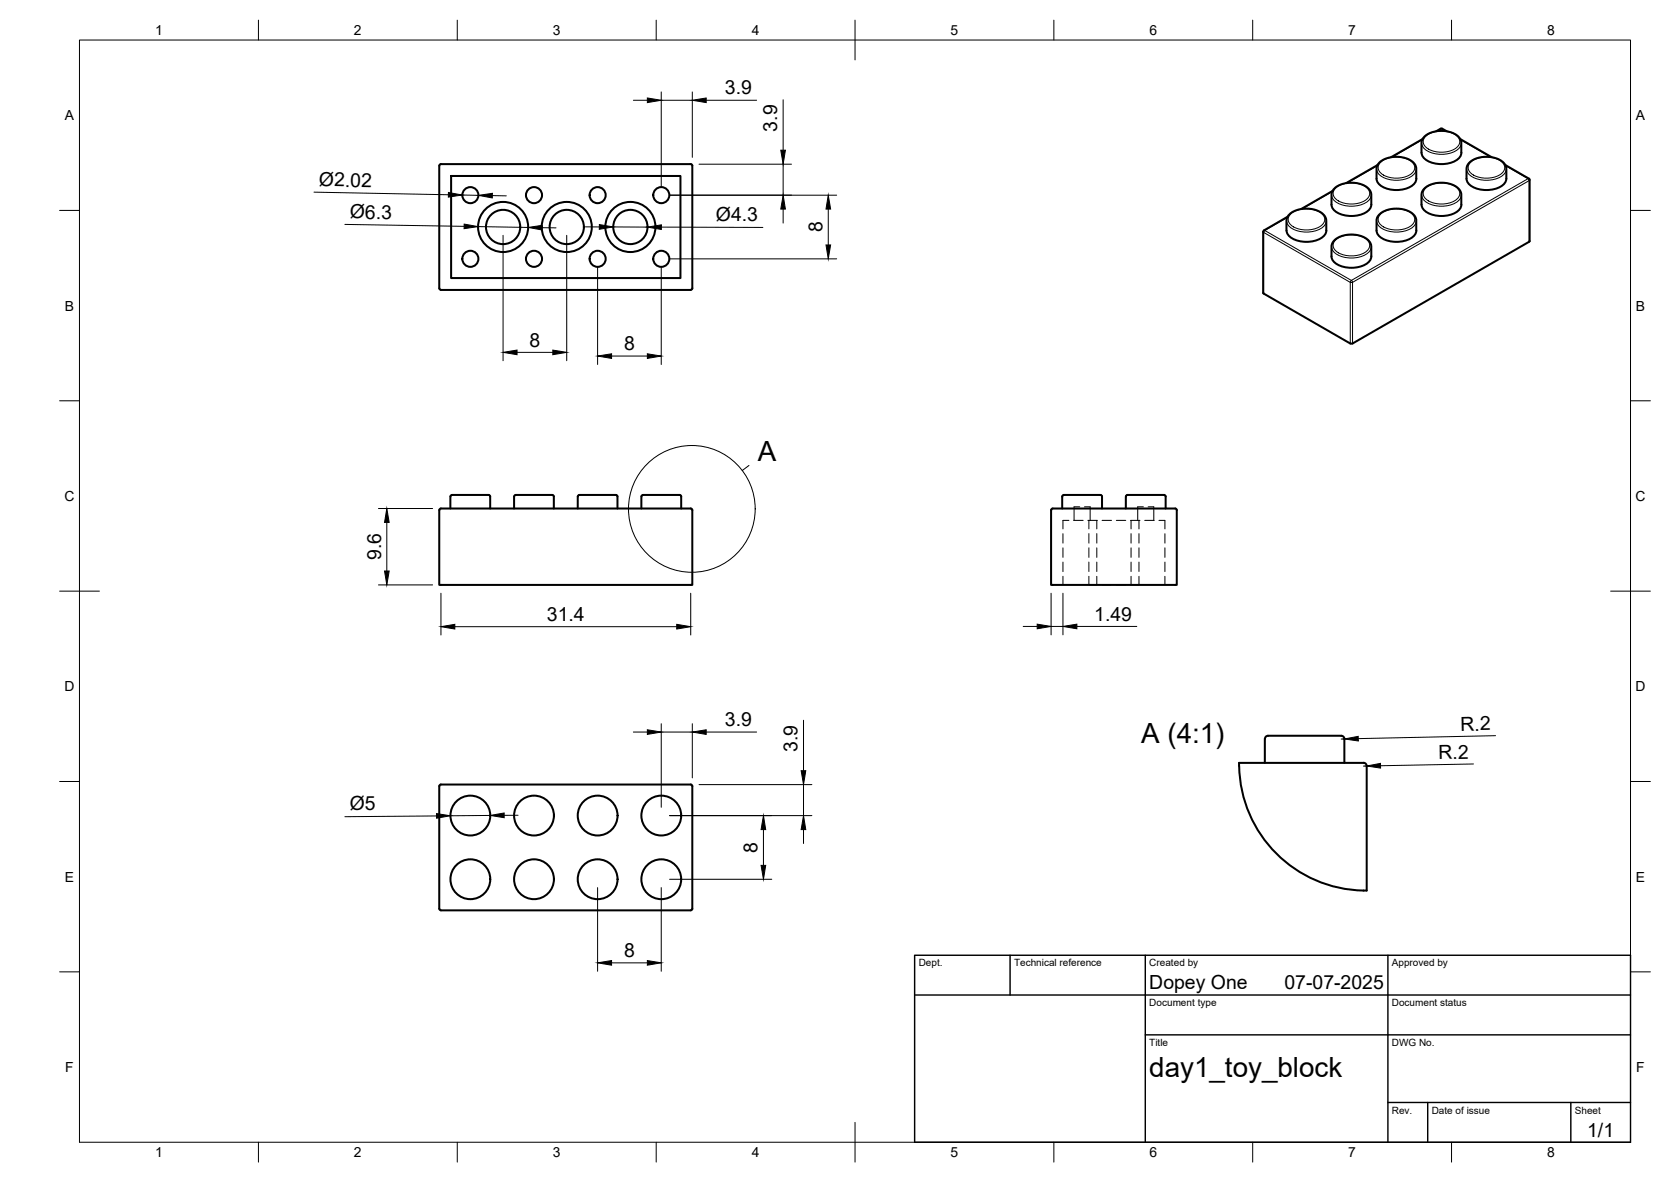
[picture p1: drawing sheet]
<svg xmlns="http://www.w3.org/2000/svg" width="420mm" height="297mm" viewBox="0 0 420 297" stroke-linecap="round" stroke-linejoin="round" font-family="sans-serif">
<!-- layer: Visible -->
<g fill="none" stroke="#000" stroke-width=".51">
<path d="M357.4 38.4l.1-2.9 .6-1.1 1.5-1 2.6-.5 2.6 .3 1.1 .5 .9 .7 .6 1.2v2.8M357.4 38.4a3.4 3.4 0 0 0 3.1 2.6 6.8 6.8 0 0 0 6.6-1.5l.4-1.1M357.7 35l-7.9 4.5M362.2 32.3l-1.1 .7M362.6 32.3l1.2 .7M362.6 32.3h-.3M367.2 35l7.9 4.5M110.8 41.2h62.9l.4 .4v30.8l-.2 .4-63.1 .1M110.9 41.2l-.5 .4 .1 30.8 .4 .4M113.4 44.2h57.7v25.7h-57.7zM323.7 54.5l-5.9 3.4-.2 .4 .1 15.4 22 12.7 .4-.1 44.4-25.5M324 54.1l1.1-.9 2-.7 2-.1 1.9 .4 1.4 .8 .9 1.1 .2 .6v2.6a3.4 3.4 0 0 1-3.1 2.7 6.8 6.8 0 0 1-6.5-1.6l-.4-1.1v-2.5z"/>
<path d="M335 48l-7.8 4.5M335.4 47.4l1.3-.8 1.8-.6h2.2l1.9 .4 1.1 .7 .9 1.1 .2 .7v2.5a3.4 3.4 0 0 1-3.1 2.7 6.8 6.8 0 0 1-6.5-1.6l-.4-1.1v-2.6l.3-.9zM346.4 41.5l-7.9 4.5M346.8 40.9l1.6-1 2-.5 1.8 .1 1.9 .5 1 .6 .8 1 .2 .6v2.7a3.4 3.4 0 0 1-3 2.6 6.8 6.8 0 0 1-6.6-1.5l-.4-1.1v-2.7l.2-.6zM346.9 53.8l1.5-.9 1.9-.4h2l1.8 .5 1.2 .8 .7 .9 .1 3.2a3.4 3.4 0 0 1-3 2.7 6.8 6.8 0 0 1-6.6-1.6l-.4-1.1v-2.7l.3-.7zM367.5 51.4a3.4 3.4 0 0 1-3.1 2.7 6.8 6.8 0 0 1-6.6-1.6l-.4-1.1v-2.5l.2-.8 1.3-1.3 1.3-.6 1.3-.2 1.4-.1 1.6 .3 2 1 .7 .7 .2 .7v2.8M369.5 40.9l1.3-1 1.9-.4 1.8-.1 2.1 .5 1.2 .8 .8 .9 .2 .8v2.5a3.4 3.4 0 0 1-3.1 2.6 6.8 6.8 0 0 1-6.6-1.5l-.4-1.1v-2.6l.3-.7zM378.5 41.5l5.9 3.4M384.4 44.9l.2 .3-.1 15.5M335.4 60.5l1.3-.9 2-.6h2.1l1.8 .4 1.4 .9 .6 .9 .2 .7v2.5a3.4 3.4 0 0 1-3.1 2.7 6.8 6.8 0 0 1-6.5-1.6l-.4-1.1v-2.6zM110.9 127.8l-.5 .4v18.8h63.7v-18.8l-.2-.4h-63.1M113.2 124.8v3"/>
<path d="M122.9 124.4h-8.3a1.02 1.02 0 0 0-1.3 .4M122.9 124.4l.4 .4v3M129.3 124.8v3M129.3 124.8a.98 .98 0 0 1 1.3-.4h7.3a1.07 1.07 0 0 1 1.4 .4v3M145.7 124.4h9.2M145.7 124.4l-.4 .4v3M154.9 124.4l.4 .4v3M170.9 124.4h-8.3a1.02 1.02 0 0 0-1.3 .4v3M170.9 124.4l.4 .4v3M264.3 128.2l.4-.4h31l.2 .4v18.8h-31.6v-18.8M267.1 127.8v-3a1.02 1.02 0 0 1 1.3-.4h7.3a1.07 1.07 0 0 1 1.4 .4v3M283.1 124.8v3"/>
<path d="M283.1 124.8a1.02 1.02 0 0 1 1.3-.4h7.3a1.07 1.07 0 0 1 1.4 .4v3M110.8 197.2h62.9l.4 .3v30.9l-.2 .3-63.1 .1M110.9 197.2l-.4 .3-.1 30.9 .5 .4M318 185.7v6M318.1 185.7a1.34 1.34 0 0 1 1.7-.8h16.5a1.39 1.39 0 0 1 1.7 .8v6M342.8 191.7h-31.2v.8M342.8 191.7a.79 .79 0 0 1 .8 .8v31.3h-.1a31.8 31.8 0 0 1-31.9-31.3"/>
<circle cx="118.3" cy="49" r="2.02"/>
<circle cx="126.5" cy="57" r="4.3"/>
<circle cx="126.5" cy="57" r="6.3"/>
<circle cx="134.3" cy="49" r="2.02"/>
<circle cx="142.5" cy="57" r="4.3"/>
<circle cx="142.5" cy="57" r="6.3"/>
<circle cx="150.3" cy="49" r="2.02"/>
<circle cx="158.5" cy="57" r="4.3"/>
<circle cx="158.5" cy="57" r="6.3"/>
<circle cx="166.3" cy="49" r="2.02"/>
<circle cx="118.3" cy="65" r="2.02"/>
<circle cx="134.3" cy="65" r="2.02"/>
<circle cx="150.3" cy="65" r="2.02"/>
<circle cx="166.3" cy="65" r="2.02"/>
<circle cx="118.3" cy="205" r="5"/>
<circle cx="134.3" cy="205" r="5"/>
<circle cx="150.3" cy="205" r="5"/>
<circle cx="166.3" cy="205" r="5"/>
<circle cx="118.3" cy="221" r="5"/>
<circle cx="134.3" cy="221" r="5"/>
<circle cx="150.3" cy="221" r="5"/>
<circle cx="166.3" cy="221" r="5"/>
</g>
<!-- layer: Hidden -->
<g fill="none" stroke="#000" stroke-width=".25">
<path d="M267.3 134.1v2.4M267.3 137.7v2.4M268.8 130.8h-1.5v2.1M270 130.8h2.4M271.5 127.4h-1.4v3.4M272.7 127.4h1.4v3.4M273.5 130.8h2.4M273.8 130.8v2.1M273.8 134.1v2.4M273.8 137.7v2.4M275.8 130.8v2.1M275.8 134.1v2.4"/>
<path d="M275.8 137.7v2.4M277.1 130.8h2.4M280.7 130.8h2.4M284.2 130.8h2.4M284.4 130.8v2.1M284.4 134.1v2.4M284.4 137.7v2.4M286.4 130.8v2.1M286.4 134.1v2.4M286.4 137.7v2.4M287.5 127.4h-1.4v3.4M287.8 130.8h2.4"/>
<path d="M288.7 127.4h1.4v3.4M291.4 130.8h1.5v2.1M292.9 134.1v2.4M292.9 137.7v2.4M267.3 141.3v2.3M267.3 144.8v2.2M273.8 144.8v2.2h2.1M273.8 141.3v2.3M275.8 141.3v2.3M275.8 144.8v2.2M277.1 147h2.4M280.7 147h2.4"/>
<path d="M284.4 141.3v2.3M284.4 144.8v2.2M286.4 144.8v2.2h-2.2M286.4 141.3v2.3M292.9 141.3v2.3M292.9 144.8v2.2"/>
</g>
<!-- layer: Visible Narrow -->
<g fill="none" stroke="#000" stroke-width=".25">
<path d="M357.4 35.9a3.4 3.4 0 0 0 3.1 2.7 6.8 6.8 0 0 0 6.6-1.6l.4-1.1M357.6 35.1l-7.5 4.4M358.6 34.1a6.5 6.5 0 0 1 8.1 .5 1.93 1.93 0 0 1-1 2.9 6.5 6.5 0 0 1-7.5-.9 1.73 1.73 0 0 1 .4-2.5zM362.3 32.3l.1 .1M362.4 32.3l1.1 .6M362.4 32.3l-1 .6M362.6 32.3l-.2 .1M367.3 35.1l7.5 4.4M317.6 58.2l.1 .2M317.7 58.4v15.4M317.7 58.4l21.8 12.6M317.8 57.9h.2l-.3 .5"/>
<path d="M323.5 55.5a3.4 3.4 0 0 0 3 2.6 6.8 6.8 0 0 0 6.6-1.5l.4-1.1M324.7 53.7a6.5 6.5 0 0 1 8.1 .4 1.93 1.93 0 0 1-1 2.9 6.5 6.5 0 0 1-7.6-.9 1.73 1.73 0 0 1 .5-2.4zM334.8 49a3.4 3.4 0 0 0 3.1 2.6 6.8 6.8 0 0 0 6.5-1.5l.4-1.1M335 48.2l-7.6 4.3M336 47.2a6.5 6.5 0 0 1 8.1 .4 1.93 1.93 0 0 1-1 2.9 6.5 6.5 0 0 1-7.6-.9 1.73 1.73 0 0 1 .5-2.4zM346.1 55.5a3.4 3.4 0 0 0 3.1 2.6 6.8 6.8 0 0 0 6.5-1.5l.4-1.1M346.1 42.4a3.4 3.4 0 0 0 3.1 2.7 6.8 6.8 0 0 0 6.5-1.5l.4-1.2M346.3 41.7l-7.5 4.3M347.3 53.7a6.5 6.5 0 0 1 8.1 .4 1.93 1.93 0 0 1-1 2.9 6.5 6.5 0 0 1-7.5-.9 1.73 1.73 0 0 1 .4-2.4zM347.3 40.7a6.5 6.5 0 0 1 8.1 .4 1.93 1.93 0 0 1-1 2.9 6.5 6.5 0 0 1-7.5-.9 1.73 1.73 0 0 1 .4-2.4zM357.4 49a3.4 3.4 0 0 0 3.1 2.6 6.8 6.8 0 0 0 6.6-1.5l.4-1.1M358.6 47.2a6.5 6.5 0 0 1 8.1 .4 1.93 1.93 0 0 1-1 2.9 6.5 6.5 0 0 1-7.5-.9 1.73 1.73 0 0 1 .4-2.4z"/>
<path d="M368.7 42.4a3.4 3.4 0 0 0 3.1 2.7 6.8 6.8 0 0 0 6.6-1.5l.4-1.2M369.9 40.7a6.5 6.5 0 0 1 8.1 .4 1.93 1.93 0 0 1-1 2.9 6.5 6.5 0 0 1-7.5-.9 1.73 1.73 0 0 1 .4-2.4zM378.6 41.7l5.6 3.2M384.2 44.9l-44.4 25.6-21.8-12.6 5.6-3.2M384.2 44.9l.3 .5M384.4 44.9h-.2M384.5 45.4v15.4M384.5 45.4l-44.4 25.6M384.6 45.2l-.1 .2M334.8 62a3.4 3.4 0 0 0 3.1 2.6 6.8 6.8 0 0 0 6.5-1.5l.4-1.1M336 60.2a6.5 6.5 0 0 1 8.1 .5 1.93 1.93 0 0 1-1 2.8 6.5 6.5 0 0 1-7.6-.8 1.73 1.73 0 0 1 .5-2.5zM339.5 71v15.3"/>
<path d="M339.5 70.9h.6M339.5 70.9l.3-.4 .3 .4M340.1 71v15.3"/>
</g>
<!-- layer: BORDER -->
<g fill="none" stroke="#000" stroke-width=".25">
<path d="M20 10.1h390v276.9h-390zM65 5.1v5M115 5.1v5M165 5.1v5M215 5.1v10M265 5.1v5M315 5.1v5M365 5.1v5M15 52.9h5M410 52.9h5M15 100.7h5M410 100.7h5"/>
<path d="M15 148.6h10M405 148.6h10M15 196.4h5M410 196.4h5M15 244.2h5M410 244.2h5M65 287v5M115 287v5M165 287v5M215 282.1v9.9M265 287v5M315 287v5"/>
<path d="M365 287v5"/>
</g>
<!-- layer: TITLEBLOCK -->
<path d="M230 240.1h180v46.9h-180zM230 250h180M254 240.1v9.9M288 240.1v46.9M349 240.1v46.9M288 260.1h122M349 277.1h61M359 277.1v9.9M395 277.1v9.9" fill="none" stroke="#000" stroke-width=".36"/>
<!-- layer: FD_Dimensions -->
<g fill="none" stroke="#000" stroke-width=".25">
<path d="M159.3 25.2h3.5M166.3 23.1v23.9M166.3 25.2h7.8M174.1 23.1v16.4M177.6 25.2h12.6M196.9 25.1v12.6M79 48.3l33.8 .6M86.7 56.4l30 .5M116.2 49l4.1 .1M120.2 56.9l12.6 .3M123.8 49.2h3.5M126.5 59.1v31.5"/>
<path d="M136.3 57.2l3.5 .1M142.5 59.1v31.5M147.2 57h3.5M154.2 57l8.6 .1M166.3 57.1l25.5 .1M168.4 49.1h42M175.8 41.3h23.2M196.9 41.3v7.8M196.9 52.5v3.6M208.3 52.5v9.1M150.3 67.1v24.5M166.3 67.1v24.5"/>
<path d="M168.4 65.1h42M130 88.5h9M153.8 89.5h9M95.2 127.8h13.6M97.3 131.3v12.2M95.2 147h13.6M110.9 149.1v10.5M114.4 157.5h55.8M173.7 149.1v10.5M257.3 157.4h3.5M264.3 149.1v10.4M264.3 157.4h3"/>
<path d="M267.3 149.1v10.4M270.8 157.4h15M159.3 184h3.5M166.3 181.9v21M166.3 184h7.8M174.1 181.9v13.6M175.8 197.2h28.3M177.6 184h12.6M202 181v12.7M202 197.2v7.8M338 185.7h-.8M343.6 192.5h-.8"/>
<path d="M370.5 192l-23.4 .4M376 184.9l-34.5 .7M109.8 205l-23.1 .2M123.3 204.9l-10 .1M130.3 204.9h-3.5M168.4 205h35.7M192 208.5v9M202 208.5v3.5M150.3 223.1v21M166.3 223.1v21M168.4 221h25.7M153.8 242h9"/>
</g>
<g fill="#000" stroke="#000" stroke-width=".25">
<path d="M162.8 24.6l3.5 .6-3.5 .6zM174.1 25.2l3.5-.6v1.2zM196.3 37.7h1.2l-.6 3.6zM112.8 48.4l3.4 .6-3.5 .5zM116.7 56.3l3.5 .6-3.5 .6zM120.3 49.1l3.5-.5v1.1zM132.8 57.2l3.5-.6v1.2zM150.7 56.4l3.5 .6-3.5 .6zM162.8 57.1l3.5-.6v1.2zM196.9 49.1l.6 3.4h-1.2zM208.3 49.1l.6 3.4h-1.2zM207.7 61.6h1.2l-.6 3.5z"/>
<path d="M126.5 88.5l3.5-.5v1.1zM139 88l3.5 .5-3.5 .6zM150.3 89.5l3.5-.6v1.2zM162.8 88.9l3.5 .6-3.5 .6zM97.3 127.8l.6 3.5h-1.2zM96.7 143.5h1.2l-.6 3.5zM110.9 157.5l3.5-.6v1.2zM170.2 156.9l3.5 .6-3.5 .6zM260.8 156.9l3.5 .5-3.5 .6zM267.3 157.4l3.5-.5v1.1zM162.8 183.4l3.5 .6-3.5 .6zM174.1 184l3.5-.6v1.2z"/>
<path d="M201.4 193.7h1.2l-.6 3.5zM338 185.7l3.5-.7v1.2zM343.6 192.5l3.5-.7v1.2zM109.8 204.5l3.5 .5-3.5 .6zM123.3 204.9l3.5-.6v1.2zM192 205l.5 3.5h-1.1zM191.4 217.5h1.1l-.5 3.5zM202 205l.6 3.5h-1.2zM150.3 242l3.5-.6v1.2zM162.8 241.4l3.5 .6-3.5 .6z"/>
</g>
<!-- layer: Detail Boundary -->
<g fill="none" stroke="#000" stroke-width=".25">
<path d="M188.3 117l-1.7 1.3"/>
<circle cx="174" cy="127.9" r="15.9"/>
</g>
<g font-size="7">
<text x="190.6" y="116">A</text>
<text x="286.9" y="186.7">A (4:1)</text>
<text x="289" y="270.6">day1_toy_block</text>
</g>
<g font-size="4.9">
<text x="182.3" y="23.7">3.9</text>
<text x="195.5" y="33" transform="rotate(-90 195.5 33)">3.9</text>
<text x="80.2" y="46.8" transform="rotate(1 80.2 46.8)">Ø2.02</text>
<text x="87.9" y="54.9" transform="rotate(1 87.9 54.9)">Ø6.3</text>
<text x="180" y="55.6">Ø4.3</text>
<text x="206.8" y="58.4" transform="rotate(-90 206.8 58.4)">8</text>
<text x="133.1" y="87.1">8</text>
<text x="156.9" y="88">8</text>
<text x="95.8" y="140.8" transform="rotate(-90 95.8 140.8)">9.6</text>
<text x="275.1" y="156">1.49</text>
<text x="137.5" y="156">31.4</text>
<text x="182.3" y="182.5">3.9</text>
<text x="367.3" y="183.7" transform="rotate(-1 367.3 183.7)">R.2</text>
<text x="200.6" y="189" transform="rotate(-90 200.6 189)">3.9</text>
<text x="361.7" y="190.8" transform="rotate(-1 361.7 190.8)">R.2</text>
<text x="87.9" y="203.7" transform="rotate(-1 87.9 203.7)">Ø5</text>
<text x="190.5" y="214.3" transform="rotate(-90 190.5 214.3)">8</text>
<text x="156.9" y="240.5">8</text>
<text x="289" y="248.5">Dopey One</text>
<text x="323" y="248.5">07-07-2025</text>
<text x="399.1" y="285.7">1/1</text>
</g>
<g font-size="3.5">
<text x="39" y="8.8">1</text>
<text x="89" y="8.8">2</text>
<text x="139" y="8.8">3</text>
<text x="189" y="8.8">4</text>
<text x="239" y="8.8">5</text>
<text x="289" y="8.8">6</text>
<text x="339" y="8.8">7</text>
<text x="389" y="8.8">8</text>
<text x="16.3" y="30.2">A</text>
<text x="411.3" y="30.2">A</text>
<text x="16.3" y="78">B</text>
<text x="411.3" y="78">B</text>
<text x="16.2" y="125.9">C</text>
<text x="411.2" y="125.9">C</text>
<text x="16.2" y="173.7">D</text>
<text x="411.2" y="173.7">D</text>
<text x="16.3" y="221.6">E</text>
<text x="411.3" y="221.6">E</text>
<text x="16.4" y="269.4">F</text>
<text x="411.4" y="269.4">F</text>
<text x="39" y="290.8">1</text>
<text x="89" y="290.8">2</text>
<text x="139" y="290.8">3</text>
<text x="189" y="290.8">4</text>
<text x="239" y="290.8">5</text>
<text x="289" y="290.8">6</text>
<text x="339" y="290.8">7</text>
<text x="389" y="290.8">8</text>
</g>
<g font-size="2.5">
<text x="231" y="242.9">Dept.</text>
<text x="255" y="242.9">Technical reference</text>
<text x="289" y="242.9">Created by</text>
<text x="350" y="242.9">Approved by</text>
<text x="289" y="252.8">Document type</text>
<text x="350" y="252.8">Document status</text>
<text x="289" y="262.9">Title</text>
<text x="350" y="262.9">DWG No.</text>
<text x="350" y="279.9">Rev.</text>
<text x="360" y="279.9">Date of issue</text>
<text x="396" y="279.9">Sheet</text>
</g>
</svg>
